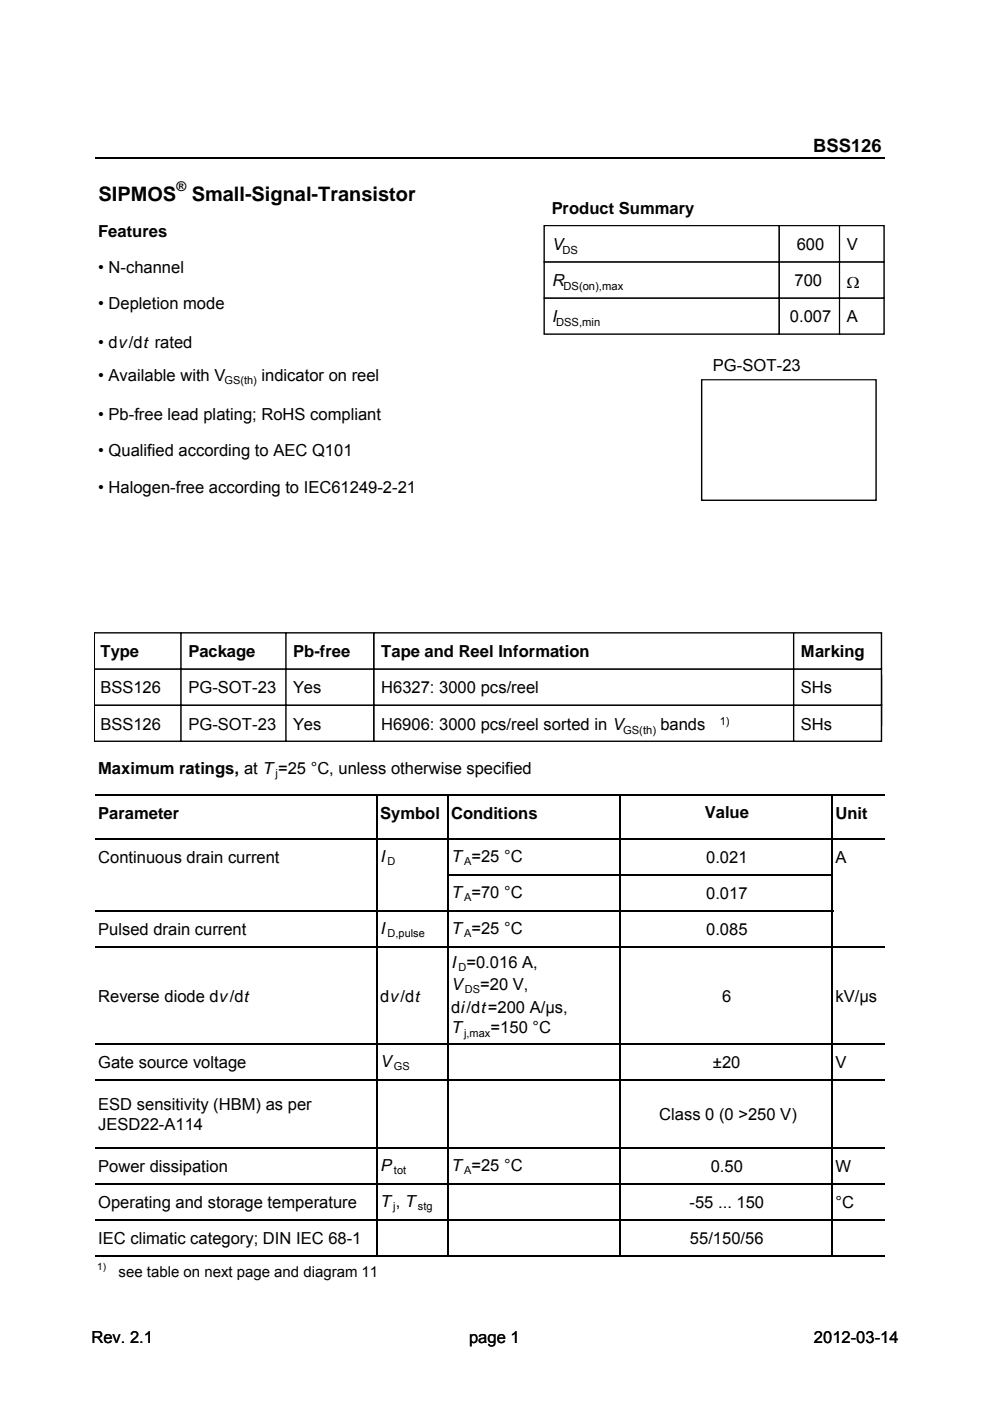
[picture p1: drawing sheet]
<svg xmlns="http://www.w3.org/2000/svg" width="210mm" height="297mm" viewBox="0 0 210 297" stroke-linecap="round" stroke-linejoin="round" font-family="sans-serif">
<path d="M20.2 33.4h167.5" fill="none" stroke="#000" stroke-width=".34"/>
<path d="M178.1 63.2h9.4v7.6h-9.4z" fill="#fff"/>
<path d="M177.9 63h9.8v8h-9.8zM178.2 63.2v7.6l-.1-.1h9.4l-.1 .1v-7.6l.1 .1h-9.4z" fill="#000"/>
<path d="M165.2 63.2h12.9v7.6h-12.9z" fill="#fff"/>
<path d="M165.1 63h13.1v8h-13.1zM165.4 63.2v7.6l-.2-.1h12.9l-.2 .1v-7.6l.2 .1h-12.9z" fill="#000"/>
<path d="M115.4 63.2h49.8v7.6h-49.8z" fill="#fff"/>
<path d="M115.3 63h50.1v8h-50.1zM115.6 63.2v7.6l-.2-.1h49.8l-.1 .1v-7.6l.1 .1h-49.8z" fill="#000"/>
<path d="M178.1 55.5h9.4v7.7h-9.4z" fill="#fff"/>
<path d="M177.9 55.4h9.8v7.9h-9.8zM178.2 55.5v7.7l-.1-.2h9.4l-.1 .2v-7.7l.1 .2h-9.4z" fill="#000"/>
<path d="M165.2 55.5h12.9v7.7h-12.9z" fill="#fff"/>
<path d="M165.1 55.4h13.1v7.9h-13.1zM165.2 55.7l.2-.2v7.7l-.2-.2h12.9l-.2 .2v-7.7l.2 .2z" fill="#000"/>
<path d="M115.4 55.5h49.8v7.7h-49.8z" fill="#fff"/>
<path d="M115.3 55.4h50.1v7.9h-50.1zM115.4 55.7l.2-.2v7.7l-.2-.2h49.8l-.1 .2v-7.7l.1 .2z" fill="#000"/>
<path d="M178.1 47.8h9.4v7.7h-9.4z" fill="#fff"/>
<path d="M177.9 47.7h9.8v8h-9.8zM178.2 47.8v7.7l-.1-.1h9.4l-.1 .1v-7.7l.1 .2h-9.4z" fill="#000"/>
<path d="M165.2 47.8h12.9v7.7h-12.9z" fill="#fff"/>
<path d="M165.1 47.7h13.1v8h-13.1zM165.2 48l.2-.2v7.7l-.2-.1h12.9l-.2 .1v-7.7l.2 .2z" fill="#000"/>
<path d="M115.4 47.8h49.8v7.7h-49.8z" fill="#fff"/>
<path d="M115.3 47.7h50.1v8h-50.1zM115.4 48l.2-.2v7.7l-.2-.1h49.8l-.1 .1v-7.7l.1 .2z" fill="#000"/>
<g fill="#fff">
<path d="M116.2 49.1h48.2v5.4h-48.2z"/>
<path d="M165.8 49.1h11.4v5.4h-11.4z"/>
<path d="M178.9 49.1h8v5.4h-8z"/>
<path d="M116.2 56.8h48.2v5.3h-48.2z"/>
<path d="M165.8 56.8h11.4v5.3h-11.4z"/>
<path d="M178.9 56.8h8v5.3h-8z"/>
<path d="M116.2 64.5h48.2v5.3h-48.2z"/>
<path d="M165.8 64.5h11.4v5.3h-11.4z"/>
<path d="M178.9 64.5h8v5.3h-8z"/>
<path d="M116.2 41.4h48.2v5.4h-48.2z"/>
<path d="M148.8 80.5h37v25.5h-37z"/>
<path d="M116.1 49h48.4v5.6h-48.4zM116.2 49.3l.2-.2v5.4l-.2-.1h48.2l-.1 .1v-5.4l.1 .2z"/>
<path d="M165.7 49h11.6v5.6h-11.6zM165.8 49.3l.1-.2v5.4l-.1-.1h11.4l-.1 .1v-5.4l.1 .2z"/>
<path d="M178.8 49h8.3v5.6h-8.3zM178.9 49.3l.1-.2v5.4l-.1-.1h8l-.1 .1v-5.4l.1 .2z"/>
<path d="M116.1 56.6h48.4v5.7h-48.4zM116.4 56.8v5.3l-.2-.1h48.2l-.1 .1v-5.3l.1 .1h-48.2z"/>
<path d="M165.7 56.6h11.6v5.7h-11.6zM165.9 56.8v5.3l-.1-.1h11.4l-.1 .1v-5.3l.1 .1h-11.4z"/>
<path d="M178.8 56.6h8.3v5.7h-8.3zM179 56.8v5.3l-.1-.1h8l-.1 .1v-5.3l.1 .1h-8z"/>
<path d="M116.1 64.3h48.4v5.6h-48.4zM116.2 64.6l.2-.1v5.3l-.2-.1h48.2l-.1 .1v-5.3l.1 .1z"/>
<path d="M165.7 64.3h11.6v5.6h-11.6zM165.8 64.6l.1-.1v5.3l-.1-.1h11.4l-.1 .1v-5.3l.1 .1z"/>
<path d="M178.8 64.3h8.3v5.6h-8.3zM178.9 64.6l.1-.1v5.3l-.1-.1h8l-.1 .1v-5.3l.1 .1z"/>
<path d="M116.1 41.3h48.4v5.6h-48.4zM116.4 41.4v5.4l-.2-.1h48.2l-.1 .1v-5.4l.1 .2h-48.2z"/>
</g>
<path d="M148.7 80.4h37.3v25.8h-37.3zM148.8 80.6l.2-.1v25.5l-.2-.1h37l-.1 .1v-25.5l.1 .1z" fill="#000"/>
<g fill="#fff">
<path d="M150.5 74.6h35v5.2h-35z"/>
<path d="M168.3 149.5h18.6v7.6h-18.6z"/>
<path d="M150.4 74.5h35.3v5.4h-35.3zM150.6 74.6v5.2l-.1-.2h35l-.1 .2v-5.2l.1 .2h-35z"/>
</g>
<path d="M168.2 149.4h18.9v7.9h-18.9zM168.4 149.5v7.6l-.1-.1h18.6l-.1 .1v-7.6l.1 .1h-18.6z" fill="#000"/>
<path d="M79.3 149.5h89v7.6h-89z" fill="#fff"/>
<path d="M79.1 149.4h89.3v7.9h-89.3zM79.4 149.5v7.6l-.1-.1h89l-.1 .1v-7.6l.1 .1h-89z" fill="#000"/>
<path d="M60.6 149.5h18.7v7.6h-18.7z" fill="#fff"/>
<path d="M60.5 149.4h18.9v7.9h-18.9zM60.7 149.5v7.6l-.1-.1h18.7l-.2 .1v-7.6l.2 .1h-18.7z" fill="#000"/>
<path d="M38.4 149.5h22.2v7.6h-22.2z" fill="#fff"/>
<path d="M38.2 149.4h22.5v7.9h-22.5zM38.5 149.5v7.6l-.1-.1h22.2l-.1 .1v-7.6l.1 .1h-22.2z" fill="#000"/>
<path d="M20 149.5h18.4v7.6h-18.4z" fill="#fff"/>
<path d="M19.9 149.4h18.6v7.9h-18.6zM20.2 149.5v7.6l-.2-.1h18.4l-.2 .1v-7.6l.2 .1h-18.4z" fill="#000"/>
<path d="M168.3 141.8h18.6v7.7h-18.6z" fill="#fff"/>
<path d="M168.2 141.7h18.9v7.9h-18.9zM168.4 141.8v7.7l-.1-.1h18.6l-.1 .1v-7.7l.1 .2h-18.6z" fill="#000"/>
<path d="M79.3 141.8h89v7.7h-89z" fill="#fff"/>
<path d="M79.1 141.7h89.3v7.9h-89.3zM79.4 141.8v7.7l-.1-.1h89l-.1 .1v-7.7l.1 .2h-89z" fill="#000"/>
<path d="M60.6 141.8h18.7v7.7h-18.7z" fill="#fff"/>
<path d="M60.5 141.7h18.9v7.9h-18.9zM60.7 141.8v7.7l-.1-.1h18.7l-.2 .1v-7.7l.2 .2h-18.7z" fill="#000"/>
<path d="M38.4 141.8h22.2v7.7h-22.2z" fill="#fff"/>
<path d="M38.2 141.7h22.5v7.9h-22.5zM38.5 141.8v7.7l-.1-.1h22.2l-.1 .1v-7.7l.1 .2h-22.2z" fill="#000"/>
<path d="M20 141.8h18.4v7.7h-18.4z" fill="#fff"/>
<path d="M19.9 141.7h18.6v7.9h-18.6zM20.2 141.8v7.7l-.2-.1h18.4l-.2 .1v-7.7l.2 .2h-18.4z" fill="#000"/>
<path d="M168.3 134.2h18.6v7.6h-18.6z" fill="#fff"/>
<path d="M168.2 134h18.9v8h-18.9zM168.4 134.2v7.6l-.1-.1h18.6l-.1 .1v-7.6l.1 .1h-18.6z" fill="#000"/>
<path d="M79.3 134.2h89v7.6h-89z" fill="#fff"/>
<path d="M79.1 134h89.3v8h-89.3zM79.4 134.2v7.6l-.1-.1h89l-.1 .1v-7.6l.1 .1h-89z" fill="#000"/>
<path d="M60.6 134.2h18.7v7.6h-18.7z" fill="#fff"/>
<path d="M60.5 134h18.9v8h-18.9zM60.7 134.2v7.6l-.1-.1h18.7l-.2 .1v-7.6l.2 .1h-18.7z" fill="#000"/>
<path d="M38.4 134.2h22.2v7.6h-22.2z" fill="#fff"/>
<path d="M38.2 134h22.5v8h-22.5zM38.5 134.2v7.6l-.1-.1h22.2l-.1 .1v-7.6l.1 .1h-22.2z" fill="#000"/>
<path d="M20 134.2h18.4v7.6h-18.4z" fill="#fff"/>
<path d="M19.9 134h18.6v8h-18.6zM20.2 134.2v7.6l-.2-.1h18.4l-.2 .1v-7.6l.2 .1h-18.4z" fill="#000"/>
<g fill="#fff">
<path d="M20.6 135.5h17.2v5.3h-17.2z"/>
<path d="M39.2 135.5h20.9v5.3h-20.9z"/>
<path d="M61.5 135.5h16.9v5.3h-16.9z"/>
<path d="M80.1 135.5h87.4v5.3h-87.4z"/>
<path d="M169.2 135.5h16.9v5.3h-16.9z"/>
<path d="M20.6 143.1h17.2v5.4h-17.2z"/>
<path d="M39.2 143.1h20.9v5.4h-20.9z"/>
<path d="M61.5 143.1h16.9v5.4h-16.9z"/>
<path d="M80.1 143.1h87.4v5.4h-87.4z"/>
<path d="M169.2 143.1h16.9v5.4h-16.9z"/>
<path d="M20.6 150.8h17.2v5.3h-17.2z"/>
<path d="M39.2 150.8h20.9v5.3h-20.9z"/>
<path d="M61.5 150.8h16.9v5.3h-16.9z"/>
<path d="M80.1 150.8h87.4v5.3h-87.4z"/>
<path d="M169.2 150.8h16.9v5.3h-16.9z"/>
<path d="M20.3 153.9h167.4v118.1h-167.4z"/>
<path d="M20.4 135.3h17.5v5.6h-17.5zM20.6 135.6l.1-.1v5.3l-.1-.1h17.2l-.1 .1v-5.3l.1 .1z"/>
<path d="M39.1 135.3h21.1v5.6h-21.1zM39.2 135.6l.1-.1v5.3l-.1-.1h20.9l-.2 .1v-5.3l.2 .1z"/>
<path d="M61.3 135.3h17.3v5.6h-17.3zM61.5 135.6l.1-.1v5.3l-.1-.1h16.9l-.1 .1v-5.3l.1 .1z"/>
<path d="M80 135.3h87.6v5.6h-87.6zM80.1 135.6l.1-.1v5.3l-.1-.1h87.4l-.2 .1v-5.3l.2 .1z"/>
<path d="M169 135.3h17.3v5.6h-17.3zM169.2 135.6l.1-.1v5.3l-.1-.1h16.9l-.1 .1v-5.3l.1 .1z"/>
<path d="M20.4 143h17.5v5.6h-17.5zM20.6 143.3l.1-.2v5.4l-.1-.2h17.2l-.1 .2v-5.4l.1 .2z"/>
<path d="M39.1 143h21.1v5.6h-21.1zM39.2 143.3l.1-.2v5.4l-.1-.2h20.9l-.2 .2v-5.4l.2 .2z"/>
<path d="M61.3 143h17.3v5.6h-17.3zM61.5 143.3l.1-.2v5.4l-.1-.2h16.9l-.1 .2v-5.4l.1 .2z"/>
<path d="M80 143h87.6v5.6h-87.6zM80.1 143.3l.1-.2v5.4l-.1-.2h87.4l-.2 .2v-5.4l.2 .2z"/>
<path d="M169 143h17.3v5.6h-17.3zM169.2 143.3l.1-.2v5.4l-.1-.2h16.9l-.1 .2v-5.4l.1 .2z"/>
<path d="M20.4 150.7h17.5v5.6h-17.5zM20.6 150.9l.1-.1v5.3l-.1-.1h17.2l-.1 .1v-5.3l.1 .1z"/>
<path d="M39.1 150.7h21.1v5.6h-21.1zM39.2 150.9l.1-.1v5.3l-.1-.1h20.9l-.2 .1v-5.3l.2 .1z"/>
<path d="M61.3 150.7h17.3v5.6h-17.3zM61.5 150.9l.1-.1v5.3l-.1-.1h16.9l-.1 .1v-5.3l.1 .1z"/>
<path d="M80 150.7h87.6v5.6h-87.6zM80.1 150.9l.1-.1v5.3l-.1-.1h87.4l-.2 .1v-5.3l.2 .1z"/>
<path d="M169 150.7h17.3v5.6h-17.3zM169.2 150.9l.1-.1v5.3l-.1-.1h16.9l-.1 .1v-5.3l.1 .1z"/>
</g>
<g fill="none" stroke="#000" stroke-width=".34">
<path d="M20.2 168.5h167.5M20.2 177.9h167.5M80 168.7v97.8M95 168.7v97.8M131.4 168.7v97.8M176.5 168.7v97.8M20.2 193.2h156.5M95.2 185.5h81.5M20.2 200.9h167.5M20.2 221.4h167.5M20.2 229h167.5M20.2 243.4h167.5"/>
<path d="M20.2 251h167.5M20.2 258.7h167.5M20.2 266.4h167.5"/>
</g>
<path d="M168.3 149.5h18.6v7.6h-18.6z" fill="#fff"/>
<path d="M168.2 149.4h18.9v7.9h-18.9zM168.4 149.5v7.6l-.1-.1h18.6l-.1 .1v-7.6l.1 .1h-18.6z" fill="#000"/>
<path d="M79.3 149.5h89v7.6h-89z" fill="#fff"/>
<path d="M79.1 149.4h89.3v7.9h-89.3zM79.4 149.5v7.6l-.1-.1h89l-.1 .1v-7.6l.1 .1h-89z" fill="#000"/>
<path d="M60.6 149.5h18.7v7.6h-18.7z" fill="#fff"/>
<path d="M60.5 149.4h18.9v7.9h-18.9zM60.7 149.5v7.6l-.1-.1h18.7l-.2 .1v-7.6l.2 .1h-18.7z" fill="#000"/>
<path d="M38.4 149.5h22.2v7.6h-22.2z" fill="#fff"/>
<path d="M38.2 149.4h22.5v7.9h-22.5zM38.5 149.5v7.6l-.1-.1h22.2l-.1 .1v-7.6l.1 .1h-22.2z" fill="#000"/>
<path d="M20 149.5h18.4v7.6h-18.4z" fill="#fff"/>
<path d="M19.9 149.4h18.6v7.9h-18.6zM20.2 149.5v7.6l-.2-.1h18.4l-.2 .1v-7.6l.2 .1h-18.4z" fill="#000"/>
<path d="M168.3 143.2h18.6v6.3h-18.6z" fill="#fff"/>
<path d="M168.2 143.2h18.9v6.4h-18.9zM168.3 143.2h.1v6.3l-.1-.1h18.6l-.1 .1v-6.3h.1z" fill="#000"/>
<path d="M79.3 143.2h89v6.3h-89z" fill="#fff"/>
<path d="M79.1 143.2h89.3v6.4h-89.3zM79.3 143.2h.1v6.3l-.1-.1h89l-.1 .1v-6.3h.1z" fill="#000"/>
<path d="M60.6 143.2h18.7v6.3h-18.7z" fill="#fff"/>
<path d="M60.5 143.2h18.9v6.4h-18.9zM60.6 143.2h.1v6.3l-.1-.1h18.7l-.2 .1v-6.3h.2z" fill="#000"/>
<path d="M38.4 143.2h22.2v6.3h-22.2z" fill="#fff"/>
<path d="M38.2 143.2h22.5v6.4h-22.5zM38.4 143.2h.1v6.3l-.1-.1h22.2l-.1 .1v-6.3h.1z" fill="#000"/>
<path d="M20 143.2h18.4v6.3h-18.4z" fill="#fff"/>
<path d="M19.9 143.2h18.6v6.4h-18.6zM20 143.2h.2v6.3l-.2-.1h18.4l-.2 .1v-6.3h.2z" fill="#000"/>
<g fill="#fff">
<path d="M20.6 143.2h17.2v5.3h-17.2z"/>
<path d="M39.2 143.2h20.9v5.3h-20.9z"/>
<path d="M61.5 143.2h16.9v5.3h-16.9z"/>
<path d="M80.1 143.2h87.4v5.3h-87.4z"/>
<path d="M169.2 143.2h16.9v5.3h-16.9z"/>
<path d="M20.6 150.8h17.2v5.3h-17.2z"/>
<path d="M39.2 150.8h20.9v5.3h-20.9z"/>
<path d="M61.5 150.8h16.9v5.3h-16.9z"/>
<path d="M80.1 150.8h87.4v5.3h-87.4z"/>
<path d="M169.2 150.8h16.9v5.3h-16.9z"/>
<path d="M20.4 143.2h17.5v5.4h-17.5zM20.6 143.3l.1-.1v5.3l-.1-.2h17.2l-.1 .2v-5.3l.1 .1z"/>
<path d="M39.1 143.2h21.1v5.4h-21.1zM39.2 143.3l.1-.1v5.3l-.1-.2h20.9l-.2 .2v-5.3l.2 .1z"/>
<path d="M61.3 143.2h17.3v5.4h-17.3zM61.5 143.3l.1-.1v5.3l-.1-.2h16.9l-.1 .2v-5.3l.1 .1z"/>
<path d="M80 143.2h87.6v5.4h-87.6zM80.1 143.3l.1-.1v5.3l-.1-.2h87.4l-.2 .2v-5.3l.2 .1z"/>
<path d="M169 143.2h17.3v5.4h-17.3zM169.2 143.3l.1-.1v5.3l-.1-.2h16.9l-.1 .2v-5.3l.1 .1z"/>
<path d="M20.4 150.7h17.5v5.6h-17.5zM20.6 150.9l.1-.1v5.3l-.1-.1h17.2l-.1 .1v-5.3l.1 .1z"/>
<path d="M39.1 150.7h21.1v5.6h-21.1zM39.2 150.9l.1-.1v5.3l-.1-.1h20.9l-.2 .1v-5.3l.2 .1z"/>
<path d="M61.3 150.7h17.3v5.6h-17.3zM61.5 150.9l.1-.1v5.3l-.1-.1h16.9l-.1 .1v-5.3l.1 .1z"/>
<path d="M80 150.7h87.6v5.6h-87.6zM80.1 150.9l.1-.1v5.3l-.1-.1h87.4l-.2 .1v-5.3l.2 .1z"/>
<path d="M169 150.7h17.3v5.6h-17.3zM169.2 150.9l.1-.1v5.3l-.1-.1h16.9l-.1 .1v-5.3l.1 .1z"/>
</g>
<g font-size="4.2">
<text x="20.9" y="42.7">SIPMOS</text>
<text x="40.7" y="42.7">Small-Signal-Transistor</text>
</g>
<text font-size="3.9" x="172.5" y="32.2">BSS126</text>
<g font-size="3.5">
<text x="117" y="45.4">Product Summary</text>
<text x="20.8" y="50.2">Features</text>
<text x="117" y="53">V</text>
<text x="169" y="53">600</text>
<text x="179.6" y="53">V</text>
<text x="20.8" y="57.9">• N-channel</text>
<text x="20.8" y="65.6">• Depletion mode</text>
<text x="117" y="60.7">R</text>
<text x="168.5" y="60.7">700</text>
<text x="179.6" y="61">Ω</text>
<text x="117" y="68.4">I</text>
<text x="167.6" y="68.4">0.007</text>
<text x="179.6" y="68.4">A</text>
<text x="20.8" y="73.7">• dv/dt rated</text>
<text x="20.8" y="80.7">• Available with V</text>
<text x="55.5" y="80.7">indicator on reel</text>
<text x="151.2" y="78.6">PG-SOT-23</text>
<text x="20.8" y="89.1">• Pb-free lead plating; RoHS compliant</text>
<text x="20.8" y="96.8">• Qualified according to AEC Q101</text>
<text x="20.8" y="104.4">• Halogen-free according to IEC61249-2-21</text>
<text x="21.3" y="139.4">Type</text>
<text x="40" y="139.4">Package</text>
<text x="62.2" y="139.4">Pb-free</text>
<text x="80.9" y="139.4">Tape and Reel Information</text>
<text x="169.9" y="139.4">Marking</text>
<text x="21.3" y="147">BSS126</text>
<text x="40" y="147">PG-SOT-23</text>
<text x="62.2" y="147">Yes</text>
<text x="80.9" y="147">H6327: 3000 pcs/reel</text>
<text x="169.9" y="147">SHs</text>
<text x="21.3" y="154.7">BSS126</text>
<text x="40" y="154.7">PG-SOT-23</text>
<text x="62.2" y="154.7">Yes</text>
<text x="80.9" y="154.7">H6906: 3000 pcs/reel sorted in V</text>
<text x="140.1" y="154.7">bands</text>
<text x="169.9" y="154.7">SHs</text>
<text x="20.8" y="164">Maximum ratings, at T =25 °C, unless otherwise specified</text>
<text x="20.8" y="173.6">Parameter</text>
<text x="80.6" y="173.6">Symbol Conditions</text>
<text x="149.5" y="173.4">Value</text>
<text x="177.2" y="173.6">Unit</text>
<text x="20.8" y="183">Continuous drain current</text>
<text x="80.6" y="182.8">I</text>
<text x="95.7" y="182.8">T =25 °C</text>
<text x="149.8" y="183">0.021</text>
<text x="177.2" y="183">A</text>
<text x="95.7" y="190.4">T =70 °C</text>
<text x="149.8" y="190.6">0.017</text>
<text x="20.8" y="198.3">Pulsed drain current</text>
<text x="80.6" y="198.1">I</text>
<text x="95.7" y="198.1">T =25 °C</text>
<text x="149.8" y="198.3">0.085</text>
<text x="95.7" y="209.9">V</text>
<text x="95.7" y="205.1">I =0.016 A,</text>
<text x="101.9" y="209.9">=20 V,</text>
<text x="20.8" y="212.3">Reverse diode dv/dt</text>
<text x="80.6" y="212.3">dv/dt</text>
<text x="95.7" y="214.7">di/dt=200 A/µs,</text>
<text x="153.2" y="212.3">6</text>
<text x="177.2" y="212.3">kV/µs</text>
<text x="95.7" y="219.1">T</text>
<text x="104.1" y="219.1">=150 °C</text>
<text x="20.8" y="226.4">Gate source voltage</text>
<text x="80.6" y="226.2">V</text>
<text x="151.2" y="226.4">±20</text>
<text x="177.2" y="226.4">V</text>
<text x="20.8" y="235.2">ESD sensitivity (HBM) as per</text>
<text x="20.8" y="239.6">JESD22-A114</text>
<text x="139.8" y="237.4">Class 0 (0 &gt;250 V)</text>
<text x="20.8" y="248.5">Power dissipation</text>
<text x="80.6" y="248.2">P</text>
<text x="95.7" y="248.2">T =25 °C</text>
<text x="150.7" y="248.5">0.50</text>
<text x="177.2" y="248.5">W</text>
<text x="20.8" y="256.1">Operating and storage temperature</text>
<text x="80.6" y="255.9">T , T</text>
<text x="146.3" y="256.1">-55 ... 150</text>
<text x="177.2" y="256.1">°C</text>
<text x="20.8" y="263.8">IEC climatic category; DIN IEC 68-1</text>
<text x="146.3" y="263.8">55/150/56</text>
<text x="19.4" y="284.6">Rev. 2.1</text>
<text x="99.5" y="284.6">page 1</text>
<text x="172.6" y="284.6">2012-03-14</text>
</g>
<text font-size="3.2" x="25.2" y="270.8">see table on next page and diagram 11</text>
<text font-size="2.8" x="37.4" y="40.6">®</text>
<g font-size="2.4">
<text x="119.3" y="53.9">DS</text>
<text x="119.5" y="61.6">DS(on),max</text>
<text x="118" y="69.2">DSS,min</text>
<text x="132.2" y="155.5">GS(th)</text>
<text x="152.7" y="153.6">1)</text>
<text x="153.6" y="153.6">1)</text>
</g>
<g font-size="2.3">
<text x="47.6" y="81.4">GS(th)</text>
<text x="58.4" y="164.7">j</text>
<text x="82.2" y="183.4">D</text>
<text x="98.4" y="183.4">A</text>
<text x="98.4" y="191.1">A</text>
<text x="82.2" y="198.8">D,pulse</text>
<text x="98.4" y="198.8">A</text>
<text x="97.2" y="205.8">D</text>
<text x="98.6" y="210.6">DS</text>
<text x="98.4" y="219.8">j,max</text>
<text x="83.6" y="226.9">GS</text>
<text x="83.6" y="248.9">tot</text>
<text x="98.4" y="248.9">A</text>
<text x="83.4" y="256.6">j</text>
<text x="88.6" y="256.6">stg</text>
</g>
<text font-size="2.1" x="20.6" y="269.2">1)</text>
</svg>
